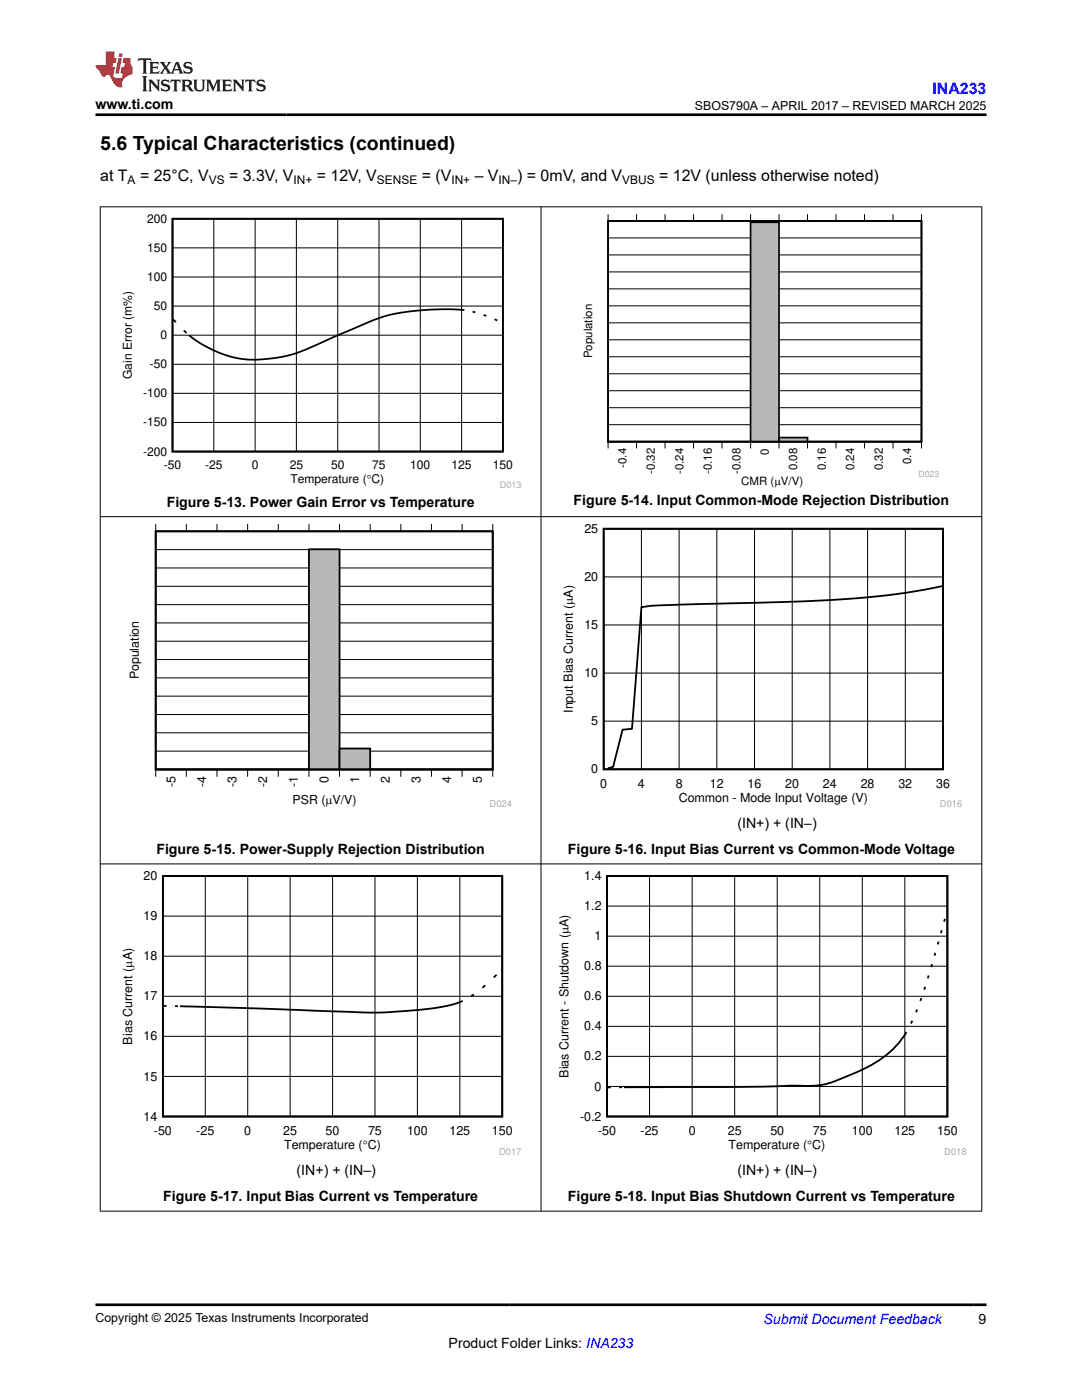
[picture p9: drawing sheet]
<svg xmlns="http://www.w3.org/2000/svg" width="216mm" height="279mm" viewBox="0 0 216 279" stroke-linecap="round" stroke-linejoin="round" font-family="sans-serif">
<path d="M34.4 43.7h65.9v46.4h-65.9zM34.6 63.8l.5 .5M36.7 65.9l.5 .6M92.7 61.9a48.2 48.2 0 0 0-17 1.6l-10.8 4.5a30.3 30.3 0 0 1-10.6 3.5 20.6 20.6 0 0 1-16.6-4.6M94.3 62.2l.5 .1M96.5 62.9l.5 .2M98.7 63.7l.5 .3" fill="none" stroke="#000" stroke-width=".35"/>
<g fill="none" stroke="#000" stroke-width=".2">
<path d="M34.4 55.3h65.9M34.4 49.5h65.9M42.7 43.7v46.4M50.9 43.7v46.4M59.1 43.7v46.4M67.4 43.7v46.4M75.6 43.7v46.4M83.9 43.7v46.4M92.1 43.7v46.4M34.4 78.5h65.9M34.4 72.7h65.9M34.4 66.9h65.9"/>
<path d="M34.4 61.1h65.9M34.4 84.3h65.9"/>
</g>
<path d="M116.5 42.7h70.9v54.6h-70.9z" fill-rule="evenodd" fill="#fff"/>
<path d="M121.3 44.1h62.6v44h-62.6zM121.3 88.1h5.7zM127 88.1h5.7zM132.7 88.1h5.7zM138.4 88.1h5.7zM144.1 88.1h5.7z" fill="none" stroke="#000" stroke-width=".33"/>
<g fill="none" stroke="#000" stroke-width=".2">
<path d="M121.3 42.7v1.4h62.6v-1.4M121.3 57.6h62.6M121.3 54.3h62.6M121.3 50.9h62.6M121.3 47.5h62.6M127 42.7v1.4M132.7 42.7v1.4M138.4 42.7v1.4M144.1 42.7v1.4M149.8 42.7v1.4M155.4 42.7v1.4M161.1 42.7v1.4"/>
<path d="M166.8 42.7v1.4M172.5 42.7v1.4M178.2 42.7v1.4M121.3 78h62.6M121.3 74.6h62.6M121.3 71.2h62.6M121.3 67.8h62.6M121.3 64.4h62.6M121.3 61h62.6M121.3 89.5v-1.4h62.6v1.4M121.3 84.8h62.6M121.3 81.4h62.6"/>
<path d="M127 88.1v1.4M132.7 88.1v1.4M138.4 88.1v1.4M144.1 88.1v1.4M149.8 88.1v1.4M155.4 88.1v1.4M161.1 88.1v1.4M166.8 88.1v1.4M172.5 88.1v1.4M178.2 88.1v1.4"/>
</g>
<path d="M121.3 88.2h28.5" fill="none" stroke="#b8b8b8" stroke-width=".2"/>
<path d="M149.8 44.4h5.7v43.8h-5.7z" fill-rule="evenodd" fill="#b8b8b8"/>
<path d="M149.8 44.4h5.6v43.7h-5.6z" fill="none" stroke="#000" stroke-width=".33"/>
<path d="M155.4 87.3h5.7v.9h-5.7z" fill-rule="evenodd" fill="#b8b8b8"/>
<path d="M121.3 44.1h62.6v44h-62.6zM155.4 87.3h5.7v.8h-5.7zM161.1 88.1h5.7zM166.8 88.1h5.7zM172.5 88.1h5.7zM178.2 88.1h5.7z" fill="none" stroke="#000" stroke-width=".33"/>
<path d="M161.1 88.2h22.8" fill="none" stroke="#b8b8b8" stroke-width=".2"/>
<path d="M25.9 104.5h76.2v56.6h-76.2z" fill-rule="evenodd" fill="#fff"/>
<path d="M31.1 106h67.2v47.6h-67.2zM31.1 153.6h6.1zM37.2 153.6h6.1zM43.3 153.6h6.1zM49.4 153.6h6.1zM55.5 153.6h6.1z" fill="none" stroke="#000" stroke-width=".36"/>
<g fill="none" stroke="#000" stroke-width=".2">
<path d="M31.1 104.6v1.4h67.2v-1.4M31.1 117h67.2M31.1 113.3h67.2M31.1 109.7h67.2M37.2 104.6v1.4M43.3 104.6v1.4M49.4 104.6v1.4M55.5 104.6v1.4M61.6 104.6v1.4M67.8 104.6v1.4M73.9 104.6v1.4M80 104.6v1.4"/>
<path d="M86.1 104.6v1.4M92.2 104.6v1.4M31.1 138.9h67.2M31.1 135.3h67.2M31.1 131.6h67.2M31.1 128h67.2M31.1 124.3h67.2M31.1 120.7h67.2M31.1 155v-1.4h67.2v1.4M31.1 149.9h67.2M31.1 146.2h67.2M31.1 142.6h67.2"/>
<path d="M37.2 153.6v1.4M43.3 153.6v1.4M49.4 153.6v1.4M55.5 153.6v1.4M61.6 153.6v1.4M67.8 153.6v1.4M73.9 153.6v1.4M80 153.6v1.4M86.1 153.6v1.4M92.2 153.6v1.4"/>
</g>
<path d="M31.1 153.6h30.6" fill="none" stroke="#b8b8b8" stroke-width=".2"/>
<path d="M61.6 109.6h6.2v44h-6.2z" fill-rule="evenodd" fill="#b8b8b8"/>
<path d="M61.6 109.6h6.2v44h-6.2z" fill="none" stroke="#000" stroke-width=".36"/>
<path d="M67.8 149.4h6.1v4.2h-6.1z" fill-rule="evenodd" fill="#b8b8b8"/>
<path d="M31.1 106h67.2v47.6h-67.2zM67.8 149.4h6.1v4.2h-6.1zM73.9 153.6h6.1zM80 153.6h6.1zM86.1 153.6h6.1zM92.2 153.6h6.1z" fill="none" stroke="#000" stroke-width=".36"/>
<path d="M73.9 153.6h24.4" fill="none" stroke="#b8b8b8" stroke-width=".2"/>
<path d="M111.9 104.5h80.1v56.7h-80.1z" fill-rule="evenodd" fill="#fff"/>
<path d="M120.5 105.5h67.7v48h-67.7zM188 117a180.8 180.8 0 0 1-33.7 3.2l-22.5 .6-3.8 .4-1.9 24.3-1.9 .1-1.9 7.4-1 .3" fill="none" stroke="#000" stroke-width=".36"/>
<path d="M120.5 115.1h67.7M128 105.5v48M135.5 105.5v48M143 105.5v48M150.6 105.5v48M158.1 105.5v48M165.6 105.5v48M173.1 105.5v48M180.6 105.5v48M120.5 134.3h67.7M120.5 124.7h67.7M120.5 143.9h67.7" fill="none" stroke="#000" stroke-width=".2"/>
<path d="M24 173.8h80v56.7h-80z" fill-rule="evenodd" fill="#fff"/>
<path d="M32.5 174.8h67.7v48h-67.7zM92.3 199.8a35.7 35.7 0 0 1-11.5 2 138.3 138.3 0 0 1-18-.1l-26.9-.9M94.6 198.5l-.6 .3M96.8 196.6l-.5 .5M99.1 194.5l-.6 .6M32.7 200.7h.5M34.9 200.8h.6" fill="none" stroke="#000" stroke-width=".36"/>
<path d="M41 174.8v48M49.4 174.8v48M57.9 174.8v48M66.4 174.8v48M74.8 174.8v48M83.3 174.8v48M91.8 174.8v48M32.5 198.8h67.7M32.5 190.8h67.7M32.5 182.8h67.7M32.5 214.8h67.7M32.5 206.8h67.7" fill="none" stroke="#000" stroke-width=".2"/>
<path d="M111.1 173.8h81.7v56.7h-81.7z" fill-rule="evenodd" fill="#fff"/>
<g fill="none" stroke="#000" stroke-width=".36">
<path d="M121.1 174.8h67.9v48h-67.9zM183.8 199.2l-.2 .6M184.6 196.9l-.2 .6M185.3 194.7l-.2 .5M186 192.4l-.2 .6M186.6 190.2l-.1 .5M187.3 187.9l-.2 .6M187.9 185.7l-.2 .5M188.5 183.4l-.1 .6M121.3 217h.6M124.1 217h-.5M180.9 206a19.7 19.7 0 0 1-10 8l-2.7 1.1a16.9 16.9 0 0 1-9.4 1.6l-9.4 .2-24.9 .1"/>
<path d="M182 203.7l-.2 .6M183 201.5l-.2 .5"/>
</g>
<g fill="none" stroke="#000" stroke-width=".2">
<path d="M19.9 41.3h176.1M20 41.2v200.6M107.9 41.2v200.6M195.9 41.2v200.6M19.9 103.1h176.1M19.9 172.4h176.1M129.6 174.8v48M138.1 174.8v48M146.6 174.8v48M155.1 174.8v48M163.6 174.8v48M172.1 174.8v48"/>
<path d="M180.6 174.8v48M121.1 198.8h67.9M121.1 192.8h67.9M121.1 186.8h67.9M121.1 180.8h67.9M121.1 216.8h67.9M121.1 210.8h67.9M121.1 204.8h67.9M19.9 241.7h176.1"/>
</g>
<path d="M27.7 11.6l-.2 .6 .5-.2h.6v.1v2.2l-.2 .4h1l-.2-.4v-2.2v-.1h.5l.5 .2-.1-.6zM29.8 12.4l.2 .3v1.6l-.2 .4h1.9l.1-.6a1.08 1.08 0 0 1-1.3 .2v-.7h.6l.4 .2v-.7l-.4 .2h-.6v-.5l.2-.2a1 1 0 0 1 1 .3l-.1-.5zM31.8 12.4l1 1.1-1 1.2h.9l-.2-.2 .4-.8 .5 .8-.2 .2h1.6l-.2-.2 .1-.5h1l.1 .5-.1 .2h.9l-.2-.4-.8-1.9h-.5l-1 2.1-.8-1.1 .9-1h-.8l.2 .2-.5 .6-.3-.6 .1-.2zM35.2 12.8l.4 1h-.8zM36.8 12.5a.65 .65 0 0 0-.2 .7 .65 .65 0 0 0 .6 .5l.7 .1 .1 .3a.79 .79 0 0 1-.7 .4 .79 .79 0 0 1-.7-.5l.1 .7 .2-.1a.93 .93 0 0 0 1.1 0 .93 .93 0 0 0 .4-.9 1.46 1.46 0 0 0-1.2-.6l-.1-.3a1.09 1.09 0 0 1 1.2 .2l-.2-.6-.1 .1-.6-.2zM28.4 15.2l.2 .4v2.2l-.2 .4h1l-.2-.4v-2.2l.2-.4zM29.6 15.9l.2 .4v1.5l-.2 .4h.8l-.3-.4v-1.3l1.7 1.8v-2l.2-.4h-.8l.2 .2 .1 1.1-1.2-1.3zM32.3 16a.65 .65 0 0 0-.2 .8 .65 .65 0 0 0 .7 .4l.6 .2 .1 .2a.79 .79 0 0 1-.7 .4 .79 .79 0 0 1-.7-.5l.1 .7 .2-.1a.93 .93 0 0 0 1.1 .1 .93 .93 0 0 0 .4-1 1.46 1.46 0 0 0-1.2-.5l-.1-.4a1.09 1.09 0 0 1 1.2 .2l-.2-.6-.1 .1-.6-.1zM34.1 15.9l-.1 .6a.63 .63 0 0 1 .7-.3l.1 1.6-.3 .4h1l-.2-.4v-1.6a.66 .66 0 0 1 .8 .3l-.1-.6zM36.2 15.9l.2 .4v1.5l-.2 .4h.9l-.2-.2v-.7h.5l.1 .2a.79 .79 0 0 0 1.2 .6l-1-.9a.61 .61 0 0 0 .6-.6 .61 .61 0 0 0-.5-.7zM36.9 16.2h.2a.47 .47 0 0 1 .5 .1 .47 .47 0 0 1 .1 .5l-.2 .1-.6 .1zM38.5 15.9l.2 .2a2.27 2.27 0 0 0 .4 2 1.04 1.04 0 0 0 1.7-.7v-1.3l.2-.2h-.8l.2 .4v1.1a.6 .6 0 0 1-.6 .6 .6 .6 0 0 1-.6-.6v-1.1l.3-.4zM41.1 15.9l.2 .4v1.5l-.2 .4h.7l-.2-.4v-1.4l.9 1.9 .8-1.9v1.4l-.2 .4h1l-.3-.4v-1.5l.3-.4h-.8l-.7 1.5-.7-1.5zM44.3 15.9l.2 .4v1.5l-.2 .4h1.9l.1-.6a1.09 1.09 0 0 1-1.3 .2v-.7h.6l.4 .2v-.6l-.4 .2h-.6v-.6l.2-.1a1.01 1.01 0 0 1 1 .3l-.1-.6zM46.4 15.9l.3 .4v1.5l-.3 .4h.8l-.2-.4v-1.3l1.6 1.8v-2l.2-.4h-.7l.2 .2v1.1l-1.2-1.3zM49 15.9l-.1 .6a.63 .63 0 0 1 .8-.3v1.6l-.3 .4h1l-.2-.4v-1.6a.66 .66 0 0 1 .8 .3l-.1-.6zM51.4 16a.65 .65 0 0 0-.2 .8 .65 .65 0 0 0 .6 .4l.6 .2 .2 .2a.79 .79 0 0 1-.8 .4 .79 .79 0 0 1-.6-.5l.1 .7 .2-.1a.93 .93 0 0 0 1 .1 .93 .93 0 0 0 .5-1 1.46 1.46 0 0 0-1.3-.5l-.1-.4a1.09 1.09 0 0 1 1.3 .2l-.2-.6-.2 .1-.5-.1z" fill="#231f20"/>
<path d="M21.1 10.3v2.7h-2.1l.1 .4 .9 1a.95 .95 0 0 0 .9 .9 .59 .59 0 0 1 .6-.4 .59 .59 0 0 1 .5 .3l.4 .8a1.59 1.59 0 0 0 2.1 1.4 1.61 1.61 0 0 1 1-2.3l1-.3-.1-1.5a1.59 1.59 0 0 1-.4-1.7h-1.4l-.2 .9h.5l-.1 .9h-.5l-.2 .9v.3l.4 .1-.2 .9h-.6a.73 .73 0 0 1-1.1-.7l.3-1.5h-.5l.2-.9h.5l.2-.9h-.5v-1.3zM23.6 11.6l-.6 3.1h.7l.6-3.1zM23.8 10.7l-.1 .6h.7l.1-.6z" fill="#ed1c24"/>
<path d="M19 22.9h177.8M19 260.4h177.8" fill="none" stroke="#000" stroke-width=".53"/>
<text font-size="3.9" x="20" y="29.9">5.6 Typical Characteristics (continued)</text>
<text font-size="3.2" fill="#00f" x="186.1" y="18.7">INA233</text>
<g font-size="3.2">
<text x="20" y="36.1">at T</text>
<text x="27.9" y="36.1">= 25°C, V</text>
<text x="45.7" y="36.1">= 3.3V, V</text>
<text x="63.2" y="36.1">= 12V, V</text>
<text x="84.2" y="36.1">= (V</text>
<text x="94.7" y="36.1">– V</text>
<text x="103.2" y="36.1">) = 0mV, and V</text>
<text x="131.5" y="36.1">= 12V (unless otherwise noted)</text>
</g>
<g font-size="2.8">
<text x="19" y="21.8">www.ti.com</text>
<text x="33.3" y="101.1">Figure 5-13. Power Gain Error vs Temperature</text>
<text x="114.5" y="100.9">Figure 5-14. Input Common-Mode Rejection Distribution</text>
<text x="147.1" y="165.2">(IN+) + (IN–)</text>
<text x="31.2" y="170.4">Figure 5-15. Power-Supply Rejection Distribution</text>
<text x="113.3" y="170.4">Figure 5-16. Input Bias Current vs Common-Mode Voltage</text>
<text x="32.6" y="239.7">Figure 5-17. Input Bias Current vs Temperature</text>
<text x="59.2" y="234.5">(IN+) + (IN–)</text>
<text x="113.3" y="239.7">Figure 5-18. Input Bias Shutdown Current vs Temperature</text>
<text x="147.1" y="234.5">(IN+) + (IN–)</text>
<text x="89.5" y="269">Product Folder Links: INA233</text>
<text x="195.3" y="264.2">9</text>
</g>
<text font-size="2.8" fill="#00f" x="152.4" y="264.2">Submit Document Feedback</text>
<g font-size="2.5">
<text x="138.7" y="21.9">SBOS790A – APRIL 2017 – REVISED MARCH 2025</text>
<text x="116.6" y="106.3">25</text>
<text x="116.6" y="116">20</text>
<text x="116.6" y="125.5">15</text>
<text x="27.7" y="135.6" transform="rotate(-90 27.7 135.6)">Population</text>
<text x="116.6" y="135.1">10</text>
<text x="114.3" y="142.3" transform="rotate(-90 114.3 142.3)">Input Bias Current (PA)</text>
<text x="118" y="144.7">5</text>
<text x="118" y="154.3">0</text>
<text x="35" y="157.2" transform="rotate(-90 35 157.2)">-5</text>
<text x="41.1" y="157.2" transform="rotate(-90 41.1 157.2)">-4</text>
<text x="47.2" y="157.2" transform="rotate(-90 47.2 157.2)">-3</text>
<text x="53.3" y="157.2" transform="rotate(-90 53.3 157.2)">-2</text>
<text x="58.4" y="160.4">PSR (PV/V)</text>
<text x="59.5" y="157.2" transform="rotate(-90 59.5 157.2)">-1</text>
<text x="65.6" y="156.3" transform="rotate(-90 65.6 156.3)">0</text>
<text x="71.7" y="156.3" transform="rotate(-90 71.7 156.3)">1</text>
<text x="77.8" y="156.3" transform="rotate(-90 77.8 156.3)">2</text>
<text x="83.9" y="156.3" transform="rotate(-90 83.9 156.3)">3</text>
<text x="90" y="156.3" transform="rotate(-90 90 156.3)">4</text>
<text x="96.1" y="156.3" transform="rotate(-90 96.1 156.3)">5</text>
<text x="119.8" y="157.2">0</text>
<text x="127.3" y="157.2">4</text>
<text x="134.8" y="157.2">8</text>
<text x="135.4" y="160">Common - Mode Input Voltage (V)</text>
<text x="141.7" y="157.2">12</text>
<text x="149.2" y="157.2">16</text>
<text x="156.7" y="157.2">20</text>
<text x="164.2" y="157.2">24</text>
<text x="171.7" y="157.2">28</text>
<text x="179.3" y="157.2">32</text>
<text x="186.8" y="157.2">36</text>
<text x="28.7" y="175.6">20</text>
<text x="116.6" y="175.6">1.4</text>
<text x="28.7" y="183.6">19</text>
<text x="116.6" y="181.6">1.2</text>
<text x="28.7" y="191.6">18</text>
<text x="118.6" y="187.6">1</text>
<text x="116.6" y="193.6">0.8</text>
<text x="28.7" y="199.6">17</text>
<text x="116.6" y="199.6">0.6</text>
<text x="26.3" y="208.5" transform="rotate(-90 26.3 208.5)">Bias Current (PA)</text>
<text x="28.7" y="207.6">16</text>
<text x="116.6" y="205.6">0.4</text>
<text x="28.7" y="215.6">15</text>
<text x="113.4" y="215.1" transform="rotate(-90 113.4 215.1)">Bias Current - Shutdown (PA)</text>
<text x="116.6" y="211.6">0.2</text>
<text x="118.6" y="217.6">0</text>
<text x="28.7" y="223.6">14</text>
<text x="30.7" y="226.5">-50</text>
<text x="39.2" y="226.5">-25</text>
<text x="48.8" y="226.5">0</text>
<text x="56.5" y="226.5">25</text>
<text x="65" y="226.5">50</text>
<text x="73.4" y="226.5">75</text>
<text x="81.2" y="226.5">100</text>
<text x="89.7" y="226.5">125</text>
<text x="98.2" y="226.5">150</text>
<text x="115.8" y="223.6">-0.2</text>
<text x="119.3" y="226.5">-50</text>
<text x="127.8" y="226.5">-25</text>
<text x="137.4" y="226.5">0</text>
<text x="145.2" y="226.5">25</text>
<text x="153.7" y="226.5">50</text>
<text x="162.2" y="226.5">75</text>
<text x="170" y="226.5">100</text>
<text x="178.5" y="226.5">125</text>
<text x="187" y="226.5">150</text>
<text x="56.7" y="229.3">Temperature (qC)</text>
<text x="145.4" y="229.3">Temperature (qC)</text>
<text x="19" y="263.9">Copyright © 2025 Texas Instruments Incorporated</text>
</g>
<g font-size="2.4">
<text x="25.5" y="36.7">A</text>
<text x="41.7" y="36.7">VS</text>
<text x="58.6" y="36.7">IN+</text>
<text x="75.2" y="36.7">SENSE</text>
<text x="90.1" y="36.7">IN+</text>
<text x="99.5" y="36.7">IN–</text>
<text x="124.2" y="36.7">VBUS</text>
<text x="29.3" y="44.5">200</text>
<text x="29.3" y="50.3">150</text>
<text x="29.3" y="56.1">100</text>
<text x="30.7" y="61.9">50</text>
<text x="32" y="67.7">0</text>
<text x="26.3" y="75.6" transform="rotate(-90 26.3 75.6)">Gain Error (m%)</text>
<text x="29.9" y="73.5">-50</text>
<text x="28.6" y="79.3">-100</text>
<text x="28.6" y="85.1">-150</text>
<text x="28.6" y="90.9">-200</text>
<text x="32.7" y="93.7">-50</text>
<text x="40.9" y="93.7">-25</text>
<text x="50.2" y="93.7">0</text>
<text x="57.8" y="93.7">25</text>
<text x="66.1" y="93.7">50</text>
<text x="74.3" y="93.7">75</text>
<text x="81.9" y="93.7">100</text>
<text x="90.1" y="93.7">125</text>
<text x="98.3" y="93.7">150</text>
<text x="58" y="96.4">Temperature (qC)</text>
</g>
<g font-size="2.3">
<text x="118.2" y="71.5" transform="rotate(-90 118.2 71.5)">Population</text>
<text x="125" y="93.4" transform="rotate(-90 125 93.4)">-0.4</text>
<text x="130.7" y="94.7" transform="rotate(-90 130.7 94.7)">-0.32</text>
<text x="136.4" y="94.7" transform="rotate(-90 136.4 94.7)">-0.24</text>
<text x="142" y="94.7" transform="rotate(-90 142 94.7)">-0.16</text>
<text x="147.7" y="94.7" transform="rotate(-90 147.7 94.7)">-0.08</text>
<text x="153.4" y="90.7" transform="rotate(-90 153.4 90.7)">0</text>
<text x="159.1" y="93.9" transform="rotate(-90 159.1 93.9)">0.08</text>
<text x="164.8" y="93.9" transform="rotate(-90 164.8 93.9)">0.16</text>
<text x="170.5" y="93.9" transform="rotate(-90 170.5 93.9)">0.24</text>
<text x="176.2" y="93.9" transform="rotate(-90 176.2 93.9)">0.32</text>
<text x="181.8" y="92.6" transform="rotate(-90 181.8 92.6)">0.4</text>
<text x="147.9" y="96.7">CMR (PV/V)</text>
</g>
<g font-size="1.9" fill="#a8a8a8">
<text x="187.6" y="161.1">D016</text>
<text x="99.6" y="230.4">D017</text>
<text x="188.4" y="230.4">D018</text>
</g>
<g font-size="1.8" fill="#a8a8a8">
<text x="99.7" y="97.5">D013</text>
<text x="97.7" y="161.1">D024</text>
</g>
<text font-size="1.7" fill="#a8a8a8" x="183.3" y="95.1">D023</text>
</svg>
